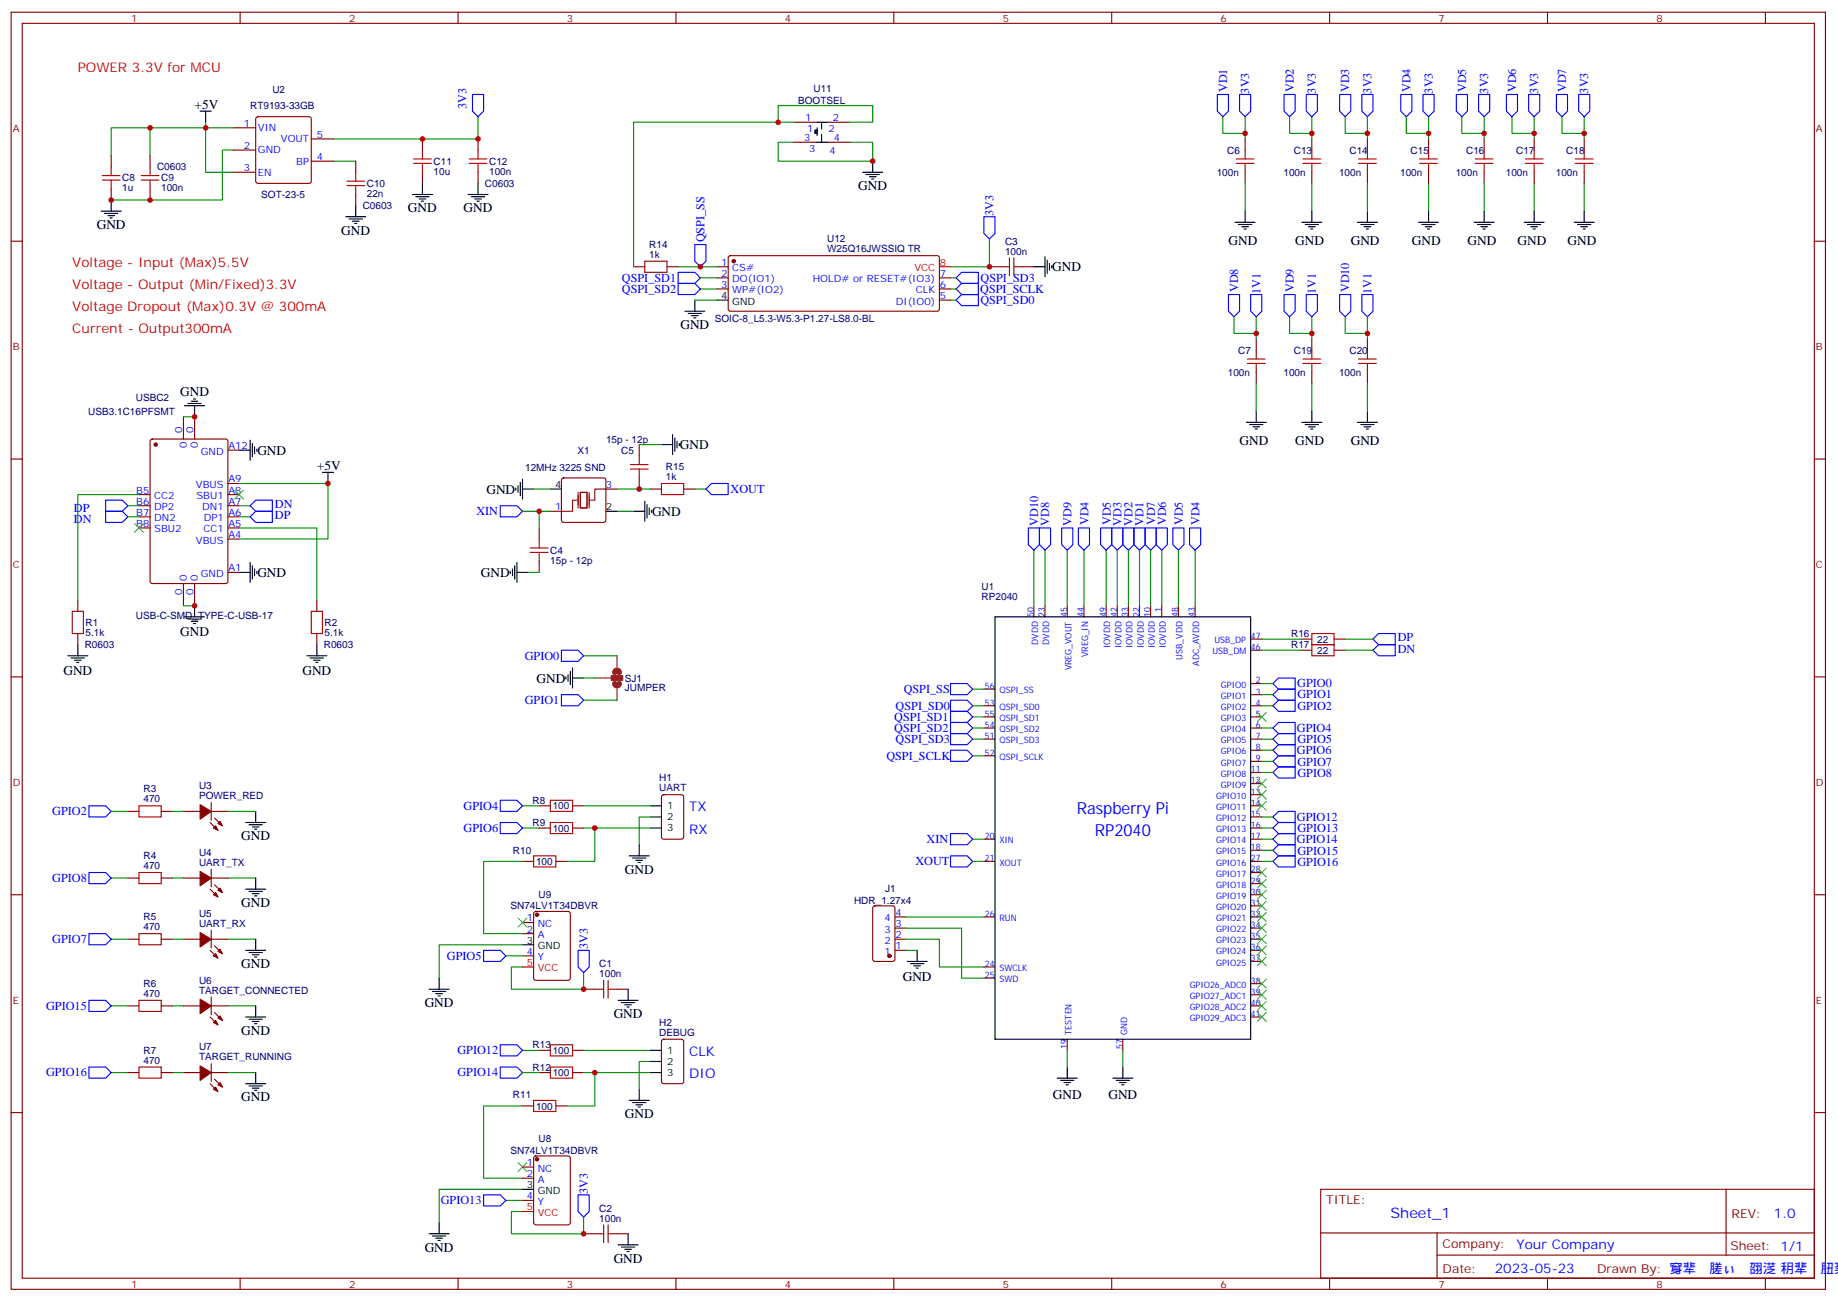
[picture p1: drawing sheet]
<svg xmlns="http://www.w3.org/2000/svg" width="583mm" height="413mm" viewBox="0 0 583 413" stroke-linecap="round" stroke-linejoin="round" font-family="sans-serif">
<g fill="none" stroke="#870000" stroke-width=".35">
<path d="M3.5 3.9h575.8v405.3h-575.8zM7.1 7.4h568.6v398.3h-568.6zM76.2 3.9v3.5M145.3 3.9v3.5M214.5 3.9v3.5M283.6 3.9v3.5M352.8 3.9v3.5M421.9 3.9v3.5M491.1 3.9v3.5M560.2 3.9v3.5M81.4 37.2l.4-.2h16.3l.5 .2 .2 .5v19.8l-.3 .5-.4 .2h-16.3l-.5-.2-.2-.5v-19.8zM252.2 38.8h7.1"/>
<path d="M262.5 38.8h7M35.3 49.4v3.5M35.3 60v3.5M47.6 49.4v3.5M47.6 60v3.5M74.1 40.6h7M74.1 47.6h7M74.1 54.7h7M98.8 51.2h7M98.8 44.1h7M112.9 51.2v3.5M134.1 44.1v3.5"/>
<path d="M134.1 54.7v3.5M151.7 44.1v3.5M151.7 54.7v3.5M251.9 45.2h7M262.8 45.2h7.1M395.1 44.1v3.5M395.1 54.7v3.5M416.3 44.1v3.5M416.3 54.7v3.5M433.9 44.1v3.5M433.9 54.7v3.5M453.3 44.1v3.5"/>
<path d="M453.3 54.7v3.5M471 44.1v3.5M471 54.7v3.5M486.8 44.1v3.5M486.8 54.7v3.5M502.7 44.1v3.5M502.7 54.7v3.5M3.5 76.6h3.6M112.9 61.7v3.6M575.7 76.6h3.6M201.1 84.7h3.5M211.7 84.7h3.5"/>
<path d="M227.5 84.7h3.6M227.5 88.2h3.6M227.5 91.7h3.6M231.3 81.3l.5-.2 65.9 .1 .4 .6-.1 16.5-.6 .5-65.9-.1-.4-.6v-16.3zM298.1 88.2h3.5M298.1 91.7h3.5M298.1 95.2h3.5M314 84.7h3.5M324.6 84.7h3.5M398.6 107.6v3.5M398.6 118.2v3.5M416.3 107.6v3.5"/>
<path d="M416.3 118.2v3.5M433.9 107.6v3.5M433.9 118.2v3.5M47.9 139.6l.4-.3h23.3l.7 .5v44.7l-.4 .7h-23.6l-.6-.5-.1-44.6zM58.2 132.3v7M61.7 132.3v7M3.5 145.7h3.6M44.1 157h3.5M72.3 157h3.5M72.3 153.5h3.5M72.3 142.9h3.5M178.4 151.9l.5-.2h12.7l.5 .2 .2 .5v12.7l-.3 .5-.4 .2h-12.7l-.5-.2-.2-.5v-12.7z"/>
<path d="M192.3 155.2h3.5M202.8 141.1v3.5M202.8 151.7v3.5M206.4 155.2h3.5M217 155.2h3.5M575.7 145.7h3.6M44.1 160.5h3.5M44.1 164h3.5M44.1 167.6h3.5M72.3 160.5h3.5M72.3 164h3.5M72.3 167.6h3.5"/>
<path d="M72.3 171.1h3.5M171.1 167.6v3.5M171.1 178.2v3.5M174.6 162.3h3.6M24.7 190.5v3.5M58.2 185.2v7.1M61.7 185.2v7.1M72.3 181.7h3.5M100.5 190.5v3.5M328.1 192.3v3.5M331.6 192.3v3.5M338.7 192.3v3.5"/>
<path d="M344 192.3v3.5M351 192.3v3.5M354.5 192.3v3.5M358.1 192.3v3.5M361.6 192.3v3.5M365.1 192.3v3.5M368.7 192.3v3.5M373.9 192.3v3.5M379.2 192.3v3.5M3.5 214.8h3.6M24.7 201.1v3.5M100.5 201.1v3.5"/>
<path d="M312.2 218.7h3.5M396.9 202.8h3.5M396.9 206.4h3.5M396.9 217h3.5M412.7 202.8h3.6M412.7 206.4h3.6M423.3 202.8h3.6M423.3 206.4h3.6M575.7 214.8h3.6M312.2 234.6h3.5M312.2 231.1h3.5M312.2 227.5h3.5"/>
<path d="M312.2 224h3.5M312.2 239.9h3.5M396.9 238.1h3.5M396.9 234.6h3.5M396.9 231.1h3.5M396.9 227.5h3.5M396.9 224h3.5M396.9 220.5h3.5M40.6 257.5h3.5M51.2 257.5h3.5M58.2 257.5h5.3M67 257.5h5.3"/>
<path d="M67 254.7v5.6M68.1 259.6l2.5 2.5M171.1 255.8h3.5M181.7 255.8h3.5M210.1 252.4l.5-.2h5.7l.6 .5 .1 12.9-.5 .7h-5.9l-.6-.4-.1-13zM396.9 241.7h3.5M396.9 259.3h3.5M396.9 255.8h3.5M396.9 252.2h3.5M396.9 248.7h3.5M396.9 245.2h3.5M40.6 278.7h3.5"/>
<path d="M51.2 278.7h3.5M58.2 278.7h5.3M66.7 261.1l2.4 2.4M67 275.9v5.6M67 278.7h5.3M165.8 273.4h3.5M171.1 262.8h3.5M176.4 273.4h3.5M181.7 262.8h3.5M312.2 273.4h3.5M312.2 266.3h3.5M396.9 276.9h3.5"/>
<path d="M396.9 273.4h3.5M396.9 266.3h3.5M396.9 269.9h3.5M396.9 262.8h3.5M3.5 284h3.6M40.6 298.1h3.5M51.2 298.1h3.5M58.2 298.1h5.3M66.7 282.2l2.4 2.5M67 298.1h5.3M67 295.3v5.6M68.1 280.8l2.5 2.5"/>
<path d="M165.8 292.8h3.5M165.8 296.3h3.5M169.6 289.5l.4-.2h10.3l.6 .4 .1 20.7-.5 .7h-10.5l-.6-.4-.1-20.7zM277.2 287.7l.4-.2h5.7l.6 .4 .1 16.5-.5 .7-5.9 .1-.6-.5-.1-16.5zM284 298.1h3.5M284 294.6h3.5M284 291h3.5M312.2 291h3.5M396.9 284h3.5M396.9 298.1h3.5M396.9 294.6h3.5M396.9 291h3.5"/>
<path d="M396.9 287.5h3.5M396.9 280.5h3.5M575.7 284h3.6M40.6 319.3h3.5M51.2 319.3h3.5M58.2 319.3h5.3M66.7 301.6l2.4 2.5M67 319.3h5.3M67 316.4v5.7M68.1 300.2l2.5 2.5M165.8 303.4h3.5M185.2 314h3.5"/>
<path d="M195.8 314h3.5M284 301.6h3.5M312.2 310.4h3.5M312.2 306.9h3.5M396.9 319.3h3.5M396.9 315.7h3.5M396.9 312.2h3.5M396.9 305.2h3.5M396.9 301.6h3.5M66.7 322.8l2.4 2.5M67 337.6v5.7M68.1 321.4l2.5 2.4"/>
<path d="M171.1 333.4h3.5M181.7 333.4h3.5M210.1 330.1l.5-.3h5.7l.6 .5 .1 13-.5 .6-5.9 .1-.6-.5-.1-12.9zM338.7 329.8v3.6M356.3 329.8v3.6M396.9 322.8h3.5M3.5 353.1h3.6M40.6 340.4h3.5M51.2 340.4h3.5M58.2 340.4h5.3M66.7 344l2.4 2.4M67 340.4h5.3"/>
<path d="M68.1 342.5l2.5 2.5M165.8 351h3.5M171.1 340.4h3.5M176.4 351h3.5M181.7 340.4h3.5M575.7 353.1h3.6M165.8 370.4h3.5M165.8 373.9h3.5M169.6 367.1l.4-.2h10.3l.6 .4 .1 20.8-.5 .6-10.5 .1-.6-.5-.1-20.7zM419.1 377.5h156.6v28.2h-156.6zM547.7 377.5v20.9M165.8 381h3.5"/>
<path d="M185.2 391.6h3.5M195.8 391.6h3.5M419.1 391.3h156.5M456 398.4h119.6M456 391.3v14.1M76.2 405.7v3.5M145.3 405.7v3.5M214.5 405.7v3.5M283.6 405.7v3.5M352.8 405.7v3.5M421.9 405.7v3.5M491.1 405.7v3.5"/>
<path d="M560.2 405.7v3.5"/>
</g>
<g fill="none" stroke="#000" stroke-width=".35">
<path d="M63.5 35.3h3.5M65.3 35.3v3.5M259.3 38.8h3.2M260.7 38.8v2.1M134.1 58.2v3.5M151.7 58.2v3.5M258.6 41.6h.3M258.9 41.6h.4l-.4 .7zM258.9 45.2h3.9M259.3 41.3h-.7v1h.7M259.3 40.6v2.4M260.7 42.7v2.5"/>
<path d="M273.8 54.7h6.3M274.8 55.4h4.2M275.9 56.1h2.1M276.6 56.8h.7M276.9 51.2v3.5M32.1 67h6.4M33.2 67.7h4.2M34.2 68.4h2.1M34.9 69.1h.7M35.3 63.5v3.5M109.7 68.8h6.4M110.8 69.5h4.2"/>
<path d="M111.8 70.2h2.1M112.5 70.9h.7M112.9 65.3v3.5M130.9 61.7h6.3M131.9 62.4h4.3M133 63.1h2.1M133.7 63.9h.7M148.5 61.7h6.4M149.6 62.4h4.2M150.6 63.1h2.2M151.3 63.9h.7M391.9 70.6h6.4"/>
<path d="M393 71.3h4.2M394.1 72h2.1M394.8 72.7h.7M395.1 67v3.6M413.1 70.6h6.4M414.2 71.3h4.2M415.2 72h2.1M415.9 72.7h.7M416.3 67v3.6M430.7 70.6h6.4M431.8 71.3h4.2M432.9 72h2.1"/>
<path d="M433.6 72.7h.7M433.9 67v3.6M450.1 70.6h6.4M451.2 71.3h4.2M452.3 72h2.1M453 72.7h.7M453.3 67v3.6M467.8 70.6h6.3M468.8 71.3h4.3M469.9 72h2.1M470.6 72.7h.7M471 67v3.6"/>
<path d="M483.7 70.6h6.3M484.7 71.3h4.2M485.8 72h2.1M486.5 72.7h.7M486.8 67v3.6M499.5 70.6h6.4M500.6 71.3h4.2M501.6 72h2.2M502.4 72.7h.7M502.7 67v3.6M217.3 98.8h6.4M218.4 99.5h4.2"/>
<path d="M220.5 95.2v3.6M227.5 95.2h3.6M328.1 84.7h3.5M331.6 81.5v6.3M332.3 82.5v4.3M333 83.6v2.1M333.7 84.3v.7M219.4 100.2h2.1M220.1 100.9h.7M58.6 128.8h6.3M59.6 128.1h4.3M60.7 127.4h2.1"/>
<path d="M61.4 126.6h.7M61.7 128.8v3.5M79.4 139.7v6.3M213.4 137.9v6.4M214.1 139v4.2M395.5 134.1h6.3M396.5 134.8h4.3M397.6 135.5h2.1M398.3 136.2h.7M398.6 130.5v3.6M413.1 134.1h6.4M414.2 134.8h4.2"/>
<path d="M415.2 135.5h2.1M415.9 136.2h.7M416.3 130.5v3.6M430.7 134.1h6.4M431.8 134.8h4.2M432.9 135.5h2.1M433.6 136.2h.7M433.9 130.5v3.6M75.8 142.9h3.6M80.1 140.8v4.2M80.8 141.8v2.1M81.5 142.5v.7"/>
<path d="M102.3 149.9h3.5M104.1 149.9v3.6M163.7 154.9v.7M164.4 154.2v2.1M165.1 153.1v4.2M165.8 155.2h3.5M165.8 152v6.4M174.6 155.2h3.6M204.6 159.1v6.4M209.9 141.1h3.5M214.8 140.1v2.1M215.5 140.8v.7"/>
<path d="M79.4 178.5v6.4M80.1 179.6v4.2M163.3 179.6v4.2M164 178.5v6.4M192.3 162.3h3.5M201.1 162.3h3.5M205.3 160.2v4.2M206 161.2v2.1M206.7 161.9v.7M58.6 195.8h6.3M59.6 196.5h4.3M60.7 197.2h2.1"/>
<path d="M61.4 197.9h.7M61.7 192.3v3.5M75.8 181.7h3.6M80.8 180.6v2.1M81.5 181.3v.7M161.9 181.3v.7M162.6 180.6v2.1M164 181.7h3.6M315.7 195.8h81.2v134h-81.2zM21.5 208.1h6.4M22.6 208.8h4.2M23.6 209.5h2.2"/>
<path d="M24.3 210.3h.7M24.7 204.6v3.5M97.4 208.1h6.3M98.4 208.8h4.3M99.5 209.5h2.1M100.2 210.3h.7M100.5 204.6v3.5M179.6 214.8v.7M180.3 214.1v2.2M181 213.1v4.2M181.7 215.2h3.5M181.7 212v6.4"/>
<path d="M81.1 257.5v3.6M206.4 255.8h3.5M206.4 259.3h3.5M78 261.1h6.3M79 261.8h4.3M80.1 262.5h2.1M80.8 263.2h.7M81.1 278.7v3.5M199.7 271.6h6.3M200.7 272.3h4.3M201.8 273h2.1M202.5 273.8h.7"/>
<path d="M202.8 268.1v3.5M206.4 262.8h3.5M78 282.2h6.3M79 282.9h4.3M80.1 283.6h2.1M80.8 284.3h.7M81.1 298.1v3.5M165.8 299.9h3.5M78 301.6h6.3M79 302.3h4.3M80.1 303h2.1M80.8 303.7h.7"/>
<path d="M81.1 319.3v3.5M136.2 314h6.3M137.2 314.7h4.3M138.3 315.4h2.1M139 316.1h.7M139.3 310.4v3.6M196.1 317.5h6.4M197.2 318.2h4.2M198.3 318.9h2.1M199 319.6h.7M199.3 314v3.5M287.9 305.2h6.3"/>
<path d="M288.9 305.9h4.3M290 306.6h2.1M290.7 307.3h.7M291 301.6v3.6M78 322.8h6.3M79 323.5h4.3M80.1 324.2h2.1M80.8 324.9h.7M206.4 333.4h3.5M206.4 336.9h3.5M338.7 338.7v3.5M356.3 338.7v3.5"/>
<path d="M78 344h6.3M79 344.7h4.3M80.1 345.4h2.1M80.8 346.1h.7M81.1 340.4v3.6M199.7 349.2h6.3M200.7 350h4.3M201.8 350.7h2.1M202.5 351.4h.7M202.8 345.7v3.5M206.4 340.4h3.5M335.5 342.2h6.3"/>
<path d="M336.5 342.9h4.3M337.6 343.6h2.1M338.3 344.3h.7M353.1 342.2h6.4M354.2 342.9h4.2M355.2 343.6h2.2M356 344.3h.7M165.8 377.5h3.5M136.2 391.6h6.3M137.2 392.3h4.3M138.3 393h2.1M139 393.7h.7"/>
<path d="M139.3 388.1v3.5M196.1 395.1h6.4M197.2 395.8h4.2M198.3 396.5h2.1M199 397.2h.7M199.3 391.6v3.5"/>
</g>
<g fill="#870000" stroke="#870000" stroke-width=".35">
<path d="M69.8 260.7l.8 1.4-1.5-.7z"/>
<path d="M67.7 262.8l.7-.7 .7 1.4z"/>
<path d="M63.5 255.4l3.5 2.1-3.5 2.5z"/>
<path d="M69.1 282.6l.7-.7 .8 1.4z"/>
<path d="M68.4 283.3l.7 1.4-1.4-.7z"/>
<path d="M63.5 276.6l3.5 2.1-3.5 2.5z"/>
<path d="M69.1 302l.7-.7 .8 1.4z"/>
<path d="M67.7 303.4l.7-.7 .7 1.4z"/>
<path d="M63.5 296l3.5 2.1-3.5 2.5z"/>
<path d="M69.8 322.4l.8 1.4-1.5-.7z"/>
<path d="M67.7 324.6l.7-.8 .7 1.5z"/>
<path d="M63.5 317.1l3.5 2.2-3.5 2.4z"/>
<path d="M69.1 344.3l.7-.7 .8 1.4z"/>
<path d="M68.4 345l.7 1.4-1.4-.7z"/>
<path d="M63.5 338.3l3.5 2.1-3.5 2.5z"/>
<circle cx="49.4" cy="141.1" r=".53"/>
<circle cx="170.4" cy="290.3" r=".53"/>
<circle cx="170.4" cy="367.9" r=".53"/>
<circle cx="282.2" cy="303.4" r=".53"/>
<circle cx="232.8" cy="82.9" r=".53"/>
</g>
<g fill="none" stroke="#3c3" stroke-width=".35">
<path d="M74.4 155.6l2.9 2.8M77.3 155.6l-2.9 2.8M42.7 166.2l2.8 2.8M45.5 166.2l-2.8 2.8M399 226.1l2.8 2.9M401.8 226.1l-2.8 2.9M399 247.3l2.8 2.8M399 250.8l2.8 2.8M399 254.4l2.8 2.8M401.8 247.3l-2.8 2.8M401.8 250.8l-2.8 2.8M401.8 254.4l-2.8 2.8"/>
<path d="M399 275.5l2.8 2.8M399 279l2.8 2.9M401.8 275.5l-2.8 2.8M401.8 279l-2.8 2.9M164.4 291.4l2.8 2.8M167.2 291.4l-2.8 2.8M399 282.6l2.8 2.8M399 286.1l2.8 2.8M399 289.6l2.8 2.9M399 293.2l2.8 2.8M399 296.7l2.8 2.8M401.8 282.6l-2.8 2.8"/>
<path d="M401.8 286.1l-2.8 2.8M401.8 289.6l-2.8 2.9M401.8 293.2l-2.8 2.8M401.8 296.7l-2.8 2.8M399 300.2l2.8 2.8M399 303.7l2.8 2.9M399 310.8l2.8 2.8M399 314.3l2.8 2.8M399 317.9l2.8 2.8M401.8 300.2l-2.8 2.8M401.8 303.7l-2.8 2.9M401.8 310.8l-2.8 2.8"/>
<path d="M401.8 314.3l-2.8 2.8M401.8 317.9l-2.8 2.8M399 321.4l2.8 2.8M401.8 321.4l-2.8 2.8M164.4 369l2.8 2.8M167.2 369l-2.8 2.8"/>
</g>
<g fill="none" stroke="#008700" stroke-width=".35">
<path d="M65.3 38.8v1.8h8.8M151.7 37v7.1h-45.9M246.9 38.8v-5.3h30v5.3h-7.4M252.2 38.8h-51.1v45.9M388.1 37v5.3h7M395.1 37v7.1M409.2 37v5.3h7.1M416.3 37v7.1M426.9 37v5.3h7M433.9 37v7.1M446.3 37v5.3h7M453.3 37v7.1"/>
<path d="M463.9 37v5.3h7.1M471 37v7.1M479.8 37v5.3h7M486.8 37v7.1M495.7 37v5.3h7M502.7 37v7.1M35.3 49.4v-8.8h30v14.1h8.8M47.6 40.6v8.8M74.1 47.6h-3.5v15.9h-35.3M105.8 51.2h7.1M251.9 45.2h-5v6h30v-6h-7M395.1 58.2v8.8"/>
<path d="M416.3 58.2v8.8M433.9 58.2v8.8M453.3 58.2v8.8M471 58.2v8.8M486.8 58.2v8.8M502.7 58.2v8.8M314 75.8v8.9h-12.4M215.2 84.7h12.3M220.5 95.2h7M222.2 88.2h5.3M222.2 91.7h5.3M301.6 95.2h1.8"/>
<path d="M301.6 88.2h1.8M301.6 91.7h1.8M391.6 100.5v5.3h7M398.6 100.5v7.1M409.2 100.5v5.3h7.1M416.3 100.5v7.1M426.9 100.5v5.3h7M433.9 100.5v7.1M58.2 132.3h3.5M398.6 121.7v8.8M416.3 121.7v8.8M433.9 121.7v8.8"/>
<path d="M44.1 157h-19.4v33.5M75.8 153.5h28.3v17.6h-28.3M169.3 155.2h5.3M195.8 155.2h10.6M202.8 141.1h7.1M220.5 155.2h3.5M40.6 160.5h3.5M40.6 164h3.5M75.8 167.6h24.7v22.9M75.8 160.5h3.6M75.8 164h3.6M165.8 162.3h8.8"/>
<path d="M171.1 162.3v5.3M195.8 162.3h5.3M328.1 174.6v17.7M331.6 174.6v17.7M338.7 174.6v17.7M344 174.6v17.7M351 174.6v17.7M354.5 174.6v17.7M358.1 174.6v17.7M361.6 174.6v17.7M365.1 174.6v17.7M368.7 174.6v17.7"/>
<path d="M373.9 174.6v17.7M379.2 174.6v17.7M58.2 192.3h3.5M167.6 181.7h3.5M185.2 215.2h3.5M185.2 208.1h10.6M308.7 218.7h3.5M400.4 217h3.5M400.4 202.8h12.3M400.4 206.4h12.3M426.9 202.8h8.8M426.9 206.4h8.8"/>
<path d="M185.2 222.2h10.6M308.7 224h3.5M308.7 231.1h3.5M308.7 234.6h3.5M308.7 239.9h3.5M308.7 227.5h3.5M400.4 224h3.5M400.4 231.1h3.5M400.4 238.1h3.5M400.4 234.6h3.5M400.4 220.5h3.5M35.3 257.5h5.3"/>
<path d="M54.7 257.5h3.5M72.3 257.5h8.8M165.8 255.8h5.3M185.2 255.8h21.2M206.4 259.3h-3.6v8.8M400.4 245.2h3.5M400.4 241.7h3.5M400.4 259.3h3.5M35.3 278.7h5.3M54.7 278.7h3.5M72.3 278.7h8.8M165.8 273.4h-12.3v22.9h12.3"/>
<path d="M165.8 262.8h5.3M185.2 262.8h21.2M188.7 262.8v10.6h-8.8M308.7 273.4h3.5M308.7 266.3h3.5M400.4 269.9h3.5M400.4 273.4h3.5M400.4 262.8h3.5M400.4 266.3h3.5M35.3 298.1h5.3M54.7 298.1h3.5M72.3 298.1h8.8"/>
<path d="M165.8 299.9h-26.5v10.5M287.5 298.1h10.6v8.8h14.1M287.5 294.6h17.7v15.8h7M287.5 291h24.7M35.3 319.3h5.3M54.7 319.3h3.5M72.3 319.3h8.8M160.5 303.4h5.3M165.8 306.9h-3.5v7.1h22.9v-5.3M287.5 301.6h3.5M165.8 333.4h5.3M185.2 333.4h21.2"/>
<path d="M206.4 336.9h-3.6v8.8M338.7 333.4v5.3M356.3 333.4v5.3M35.3 340.4h5.3M54.7 340.4h3.5M72.3 340.4h8.8M165.8 351h-12.3v22.9h12.3M165.8 340.4h5.3M185.2 340.4h21.2M188.7 340.4v10.6h-8.8M165.8 377.5h-26.5v10.6M160.5 381h5.3"/>
<path d="M165.8 384.5h-3.5v7.1h22.9v-5.3"/>
</g>
<g fill="none" stroke="#a10000" stroke-width=".35">
<path d="M32.5 55.7h5.6M32.5 57.1h5.6M35.3 52.9v2.8M35.3 57.1v2.9M44.8 55.7h5.6M44.8 57.1h5.6M47.6 52.9v2.8M47.6 57.1v2.9M110.1 58.9h5.6M110.1 57.5h5.6M112.9 54.7v2.8M112.9 58.9v2.8"/>
<path d="M131.2 51.9h5.7M131.2 50.4h5.7M134.1 47.6v2.8M134.1 51.9v2.8M148.9 51.9h5.6M148.9 50.4h5.6M151.7 47.6v2.8M151.7 51.9v2.8M392.3 51.9h5.6M392.3 50.4h5.6M395.1 47.6v2.8M395.1 51.9v2.8"/>
<path d="M413.5 51.9h5.6M413.5 50.4h5.6M416.3 47.6v2.8M416.3 51.9v2.8M431.1 51.9h5.6M431.1 50.4h5.6M433.9 47.6v2.8M433.9 51.9v2.8M450.5 51.9h5.6M450.5 50.4h5.6M453.3 47.6v2.8M453.3 51.9v2.8"/>
<path d="M468.1 51.9h5.7M468.1 50.4h5.7M471 47.6v2.8M471 51.9v2.8M484 51.9h5.7M484 50.4h5.7M486.8 47.6v2.8M486.8 51.9v2.8M499.9 51.9h5.6M499.9 50.4h5.6M502.7 47.6v2.8M502.7 51.9v2.8"/>
<path d="M204.6 82.9h7.1v3.5h-7.1zM317.5 84.7h2.8M320.3 81.8v5.7M321.7 84.7h2.9M321.7 81.8v5.7M395.8 115.4h5.7M395.8 113.9h5.7M398.6 111.1v2.8M398.6 115.4v2.8M413.5 115.4h5.6M413.5 113.9h5.6M416.3 111.1v2.8"/>
<path d="M416.3 115.4v2.8M431.1 115.4h5.6M431.1 113.9h5.6M433.9 111.1v2.8M433.9 115.4v2.8M200 147.5h5.7M200 148.9h5.7M202.8 144.6v2.9M202.8 148.9v2.8M209.9 153.5h7.1v3.5h-7.1zM168.3 175.3h5.6M168.3 173.9h5.6"/>
<path d="M171.1 171.1v2.8M171.1 175.3v2.9M22.9 194h3.6v7.1h-3.6zM98.8 194h3.5v7.1h-3.5zM416.3 201.1h7v3.5h-7zM416.3 204.6h7v3.5h-7zM44.1 255.8h7.1v3.5h-7.1zM174.6 254h7.1v3.5h-7.1zM44.1 276.9h7.1v3.6h-7.1zM169.3 271.6h7.1v3.6h-7.1zM174.6 261.1h7.1v3.5h-7.1zM44.1 296.3h7.1v3.6h-7.1z"/>
<path d="M44.1 317.5h7.1v3.5h-7.1zM188.7 314h2.9M191.6 311.1v5.7M193 314h2.8M193 311.1v5.7M44.1 338.7h7.1v3.5h-7.1zM174.6 338.7h7.1v3.5h-7.1zM174.6 331.6h7.1v3.5h-7.1zM169.3 349.2h7.1v3.6h-7.1zM188.7 391.6h2.9M191.6 388.8v5.6M193 388.8v5.6"/>
<path d="M193 391.6h2.8"/>
</g>
<g fill="none" stroke="#00f" stroke-width=".35">
<path d="M149.9 30h3.6v5.3l-1.8 1.7-1.8-1.7zM386.3 30h3.5v5.3l-1.7 1.7-1.8-1.7zM393.3 30h3.6v5.3l-1.8 1.7-1.8-1.7zM407.5 30h3.5v5.3l-1.8 1.7-1.7-1.7zM414.5 30h3.5v5.3l-1.7 1.7-1.8-1.7zM425.1 30h3.5v5.3l-1.7 1.7-1.8-1.7zM432.2 30h3.5v5.3l-1.8 1.7-1.7-1.7zM444.5 30h3.5v5.3l-1.7 1.7-1.8-1.7zM451.6 30h3.5v5.3l-1.8 1.7-1.7-1.7zM462.1 30h3.6v5.3l-1.8 1.7-1.8-1.7zM469.2 30h3.5v5.3l-1.7 1.7-1.8-1.7zM478 30h3.5v5.3l-1.7 1.7-1.8-1.7z"/>
<path d="M485.1 30h3.5v5.3l-1.8 1.7-1.7-1.7zM493.9 30h3.5v5.3l-1.7 1.7-1.8-1.7zM500.9 30h3.6v5.3l-1.8 1.7-1.8-1.7zM220.5 77.6h3.5v5.3l-1.8 1.8-1.7-1.8zM312.2 68.8h3.5v5.3l-1.7 1.7-1.8-1.7zM215.2 86.4h5.3l1.7 1.8-1.7 1.8h-5.3zM215.2 90h5.3l1.7 1.7-1.7 1.8h-5.3zM303.4 95.2l1.8-1.7h5.2v3.5h-5.2zM303.4 91.7l1.8-1.7h5.2v3.5h-5.2zM303.4 88.2l1.8-1.8h5.2v3.6h-5.2zM389.8 93.5h3.5v5.3l-1.7 1.7-1.8-1.7zM396.9 93.5h3.5v5.3l-1.8 1.7-1.7-1.7z"/>
<path d="M407.5 93.5h3.5v5.3l-1.8 1.7-1.7-1.7zM414.5 93.5h3.5v5.3l-1.7 1.7-1.8-1.7zM425.1 93.5h3.5v5.3l-1.7 1.7-1.8-1.7zM432.2 93.5h3.5v5.3l-1.8 1.7-1.7-1.7zM33.5 158.7h5.3l1.8 1.8-1.8 1.8h-5.3zM224 155.2l1.8-1.7h5.3v3.5h-5.3zM33.5 162.3h5.3l1.8 1.7-1.8 1.8h-5.3zM79.4 164l1.7-1.7h5.3v3.5h-5.3zM79.4 160.5l1.7-1.8h5.3v3.6h-5.3zM158.7 160.5h5.3l1.8 1.8-1.8 1.7h-5.3zM326.3 167.6h3.5v5.3l-1.7 1.7-1.8-1.7zM329.8 167.6h3.6v5.3l-1.8 1.7-1.8-1.7z"/>
<path d="M336.9 167.6h3.5v5.3l-1.7 1.7-1.8-1.7zM342.2 167.6h3.5v5.3l-1.7 1.7-1.8-1.7zM349.2 167.6h3.6v5.3l-1.8 1.7-1.8-1.7zM352.8 167.6h3.5v5.3l-1.8 1.7-1.7-1.7zM356.3 167.6h3.5v5.3l-1.7 1.7-1.8-1.7zM359.8 167.6h3.6v5.3l-1.8 1.7-1.8-1.7zM363.4 167.6h3.5v5.3l-1.8 1.7-1.7-1.7zM366.9 167.6h3.5v5.3l-1.7 1.7-1.8-1.7zM372.2 167.6h3.5v5.3l-1.8 1.7-1.7-1.7zM377.5 167.6h3.5v5.3l-1.8 1.7-1.7-1.7zM178.2 206.4h5.2l1.8 1.7-1.8 1.8h-5.2zM301.6 217h5.3l1.8 1.7-1.8 1.8h-5.3z"/>
<path d="M403.9 217l1.8-1.8h5.3v3.5h-5.3zM405.7 218.7h5.3v3.5h-5.3l-1.8-1.7zM435.7 202.8l1.7-1.7h5.3v3.5h-5.3zM435.7 206.4l1.7-1.8h5.3v3.5h-5.3zM178.2 220.5h5.2l1.8 1.7-1.8 1.8h-5.2zM301.6 225.8h5.3l1.8 1.7-1.8 1.8h-5.3zM301.6 229.3h5.3l1.8 1.8-1.8 1.7h-5.3zM301.6 232.8h5.3l1.8 1.8-1.8 1.8h-5.3zM301.6 238.1h5.3l1.8 1.8-1.8 1.8h-5.3zM301.6 222.2h5.3l1.8 1.8-1.8 1.8h-5.3zM403.9 224l1.8-1.8h5.3v3.6h-5.3zM403.9 238.1l1.8-1.7h5.3v3.5h-5.3z"/>
<path d="M403.9 234.6l1.8-1.8h5.3v3.6h-5.3zM405.7 229.3h5.3v3.5h-5.3l-1.8-1.7zM28.2 255.8h5.3l1.8 1.7-1.8 1.8h-5.3zM158.7 254h5.3l1.8 1.8-1.8 1.7h-5.3zM403.9 245.2l1.8-1.8h5.3v3.5h-5.3zM403.9 241.7l1.8-1.8h5.3v3.5h-5.3zM403.9 259.3l1.8-1.8h5.3v3.6h-5.3zM28.2 276.9h5.3l1.8 1.8-1.8 1.8h-5.3zM158.7 261.1h5.3l1.8 1.7-1.8 1.8h-5.3zM301.6 271.6h5.3l1.8 1.8-1.8 1.8h-5.3zM301.6 264.6h5.3l1.8 1.7-1.8 1.8h-5.3zM403.9 269.9l1.8-1.8h5.3v3.5h-5.3z"/>
<path d="M403.9 273.4l1.8-1.8h5.3v3.6h-5.3zM403.9 262.8l1.8-1.7h5.3v3.5h-5.3zM405.7 264.6h5.3v3.5h-5.3l-1.8-1.8zM28.2 296.3h5.3l1.8 1.8-1.8 1.8h-5.3zM28.2 317.5h5.3l1.8 1.8-1.8 1.7h-5.3zM153.5 301.6h5.2l1.8 1.8-1.8 1.8h-5.2zM183.4 301.6h3.6v5.3l-1.8 1.8-1.8-1.8zM28.2 338.7h5.3l1.8 1.7-1.8 1.8h-5.3zM158.7 338.7h5.3l1.8 1.7-1.8 1.8h-5.3zM158.7 331.6h5.3l1.8 1.8-1.8 1.7h-5.3zM153.5 379.2h5.2l1.8 1.8-1.8 1.8h-5.2zM183.4 379.2h3.6v5.3l-1.8 1.8-1.8-1.8z"/>
</g>
<path d="M298.1 84.7h3.5M165.8 306.9h3.5M165.8 384.5h3.5" fill="none" stroke="#f00" stroke-width=".35"/>
<path d="M183.1 158.7h-1.4v3.6h-3.5M183.4 156.3v4.9M184.1 156.3h2.2v4.9h-2.2zM187 156.3v4.9M192.3 155.2h-3.6v3.5h-1.4" fill="none" stroke="#870012" stroke-width=".35"/>
<path d="M195.1 217a.71 .71 0 0 0 .7 .7 .71 .71 0 0 0 .7-.7M195.1 213.4a.71 .71 0 0 1 .7-.7 .71 .71 0 0 1 .7 .7" fill="none" stroke="#8c2424" stroke-width="1.8"/>
<path d="M188.7 215.2h5.3M194 214.5h3.6v1.4h-3.6zM195.8 208.1v3.6M195.8 218.7v3.5" fill="none" stroke="#8c2424" stroke-width=".35"/>
<path d="M194 214.5h3.6v1.4h-3.6z" fill="#8c2424" stroke="#8c2424" stroke-width=".35"/>
<g fill="#c00">
<circle cx="61.7" cy="192.3" r=".88"/>
<circle cx="61.7" cy="132.3" r=".88"/>
<circle cx="47.6" cy="63.5" r=".88"/>
<circle cx="47.6" cy="40.6" r=".88"/>
<circle cx="35.3" cy="63.5" r=".88"/>
<circle cx="65.3" cy="40.6" r=".88"/>
<circle cx="134.1" cy="44.1" r=".88"/>
<circle cx="151.7" cy="44.1" r=".88"/>
<circle cx="104.1" cy="153.5" r=".88"/>
<circle cx="188.7" cy="262.8" r=".88"/>
<circle cx="185.2" cy="314" r=".88"/>
<circle cx="185.2" cy="391.6" r=".88"/>
<circle cx="188.7" cy="340.4" r=".88"/>
<circle cx="246.9" cy="38.8" r=".88"/>
<circle cx="276.9" cy="51.2" r=".88"/>
<circle cx="222.3" cy="84.7" r=".88"/>
<circle cx="314" cy="84.7" r=".88"/>
<circle cx="171.1" cy="162.3" r=".88"/>
<circle cx="202.8" cy="155.2" r=".88"/>
<circle cx="395.1" cy="42.3" r=".88"/>
<circle cx="416.3" cy="42.3" r=".88"/>
<circle cx="433.9" cy="42.3" r=".88"/>
<circle cx="453.3" cy="42.3" r=".88"/>
<circle cx="471" cy="42.3" r=".88"/>
<circle cx="486.8" cy="42.3" r=".88"/>
<circle cx="502.7" cy="42.3" r=".88"/>
<circle cx="398.6" cy="105.8" r=".88"/>
<circle cx="416.3" cy="105.8" r=".88"/>
<circle cx="433.9" cy="105.8" r=".88"/>
</g>
<g font-size="5.3" fill="#00f">
<text x="341.7" y="258.4">Raspberry Pi</text>
<text x="347.4" y="265.5">RP2040</text>
</g>
<text font-size="4.6" fill="#00f" x="441.2" y="386.5">Sheet_1</text>
<g font-size="4.2" fill="#f00">
<text x="24.7" y="22.9">POWER 3.3V for MCU</text>
<text x="22.9" y="84.7">Voltage - Input (Max)5.5V</text>
<text x="22.9" y="91.7">Voltage - Output (Min/Fixed)3.3V</text>
<text x="22.9" y="98.8">Voltage Dropout (Max)0.3V @ 300mA</text>
<text x="22.9" y="105.8">Current - Output300mA</text>
</g>
<g font-size="4.2">
<text x="61.7" y="34.6">+5V</text>
<text x="272.3" y="60.3">GND</text>
<text x="129.5" y="67.4">GND</text>
<text x="147.1" y="67.4">GND</text>
<text x="30.7" y="72.7">GND</text>
<text x="108.3" y="74.4">GND</text>
<text x="389.8" y="77.6">GND</text>
<text x="411" y="77.6">GND</text>
<text x="428.6" y="77.6">GND</text>
<text x="448" y="77.6">GND</text>
<text x="465.7" y="77.6">GND</text>
<text x="481.5" y="77.6">GND</text>
<text x="497.4" y="77.6">GND</text>
<text x="333.9" y="86.1">GND</text>
<text x="215.9" y="104.4">GND</text>
<text x="57.2" y="125.6">GND</text>
<text x="215.7" y="142.5">GND</text>
<text x="393.3" y="141.1">GND</text>
<text x="411" y="141.1">GND</text>
<text x="428.6" y="141.1">GND</text>
<text x="81.7" y="144.3">GND</text>
<text x="100.5" y="149.2">+5V</text>
<text x="154.3" y="156.7">GND</text>
<text x="206.9" y="163.7">GND</text>
<text x="81.7" y="183.1">GND</text>
<text x="152.6" y="183.1">GND</text>
<text x="57.2" y="201.9">GND</text>
<text x="20.1" y="214.2">GND</text>
<text x="96" y="214.2">GND</text>
<text x="170.2" y="216.6">GND</text>
<text x="76.6" y="266.7">GND</text>
<text x="198.3" y="277.3">GND</text>
<text x="76.6" y="287.9">GND</text>
<text x="76.6" y="307.3">GND</text>
<text x="286.5" y="311.2">GND</text>
<text x="134.8" y="319.6">GND</text>
<text x="194.7" y="323.1">GND</text>
<text x="76.6" y="328.4">GND</text>
<text x="76.6" y="349.6">GND</text>
<text x="334.1" y="348.9">GND</text>
<text x="351.7" y="348.9">GND</text>
<text x="198.3" y="354.9">GND</text>
<text x="134.8" y="397.2">GND</text>
<text x="194.7" y="400.8">GND</text>
</g>
<g font-size="4.2" fill="#00f">
<text x="218.7" y="257.5">TX</text>
<text x="218.7" y="264.6">RX</text>
<text x="218.7" y="335.1">CLK</text>
<text x="218.7" y="342.2">DIO</text>
<text x="562.9" y="386.7">1.0</text>
<text x="481.3" y="396.3">Your Company</text>
<text x="474.4" y="404.1">2023-05-23</text>
</g>
<g font-size="3.9" fill="#00f">
<text x="389.4" y="29.3" transform="rotate(-90 389.4 29.3)">VD1</text>
<text x="396.4" y="29.7" transform="rotate(-90 396.4 29.7)">3V3</text>
<text x="410.5" y="29.3" transform="rotate(-90 410.5 29.3)">VD2</text>
<text x="417.6" y="29.7" transform="rotate(-90 417.6 29.7)">3V3</text>
<text x="428.2" y="29.3" transform="rotate(-90 428.2 29.3)">VD3</text>
<text x="435.2" y="29.7" transform="rotate(-90 435.2 29.7)">3V3</text>
<text x="447.6" y="29.3" transform="rotate(-90 447.6 29.3)">VD4</text>
<text x="454.6" y="29.7" transform="rotate(-90 454.6 29.7)">3V3</text>
<text x="465.2" y="29.3" transform="rotate(-90 465.2 29.3)">VD5</text>
<text x="472.3" y="29.7" transform="rotate(-90 472.3 29.7)">3V3</text>
<text x="481.1" y="29.3" transform="rotate(-90 481.1 29.3)">VD6</text>
<text x="488.1" y="29.7" transform="rotate(-90 488.1 29.7)">3V3</text>
<text x="497" y="29.3" transform="rotate(-90 497 29.3)">VD7</text>
<text x="504" y="29.7" transform="rotate(-90 504 29.7)">3V3</text>
<text x="148" y="34.7" transform="rotate(-90 148 34.7)">3V3</text>
<text x="315.3" y="68.5" transform="rotate(-90 315.3 68.5)">3V3</text>
<text x="223.6" y="77" transform="rotate(-90 223.6 77)">QSPI_SS</text>
<text x="197.3" y="89.5">QSPI_SD1</text>
<text x="311.1" y="89.4">QSPI_SD3</text>
<text x="197.3" y="93">QSPI_SD2</text>
<text x="311" y="92.9">QSPI_SCLK</text>
<text x="392.9" y="92.8" transform="rotate(-90 392.9 92.8)">VD8</text>
<text x="399.9" y="93.2" transform="rotate(-90 399.9 93.2)">1V1</text>
<text x="410.5" y="92.8" transform="rotate(-90 410.5 92.8)">VD9</text>
<text x="417.6" y="93.2" transform="rotate(-90 417.6 93.2)">1V1</text>
<text x="428.2" y="92.8" transform="rotate(-90 428.2 92.8)">VD10</text>
<text x="435.2" y="93.2" transform="rotate(-90 435.2 93.2)">1V1</text>
<text x="311.1" y="96.4">QSPI_SD0</text>
<text x="87.2" y="161.3">DN</text>
<text x="231.9" y="156.6">XOUT</text>
<text x="23.5" y="165.9">DN</text>
<text x="23.5" y="162.4">DP</text>
<text x="87.2" y="164.8">DP</text>
<text x="151.2" y="163.5">XIN</text>
<text x="329.4" y="166.9" transform="rotate(-90 329.4 166.9)">VD10</text>
<text x="332.9" y="166.9" transform="rotate(-90 332.9 166.9)">VD8</text>
<text x="340" y="166.9" transform="rotate(-90 340 166.9)">VD9</text>
<text x="345.4" y="166.7" transform="rotate(-90 345.4 166.7)">VD4</text>
<text x="352.5" y="166.7" transform="rotate(-90 352.5 166.7)">VD5</text>
<text x="355.8" y="166.9" transform="rotate(-90 355.8 166.9)">VD3</text>
<text x="359.4" y="166.9" transform="rotate(-90 359.4 166.9)">VD2</text>
<text x="362.9" y="166.9" transform="rotate(-90 362.9 166.9)">VD1</text>
<text x="366.6" y="166.7" transform="rotate(-90 366.6 166.7)">VD7</text>
<text x="370.1" y="166.7" transform="rotate(-90 370.1 166.7)">VD6</text>
<text x="375.4" y="166.7" transform="rotate(-90 375.4 166.7)">VD5</text>
<text x="380.7" y="166.7" transform="rotate(-90 380.7 166.7)">VD4</text>
<text x="443.5" y="203.6">DP</text>
<text x="166.5" y="209.4">GPIO0</text>
<text x="443.5" y="207.1">DN</text>
<text x="286.8" y="219.9">QSPI_SS</text>
<text x="411.6" y="218.2">GPIO0</text>
<text x="411.7" y="221.7">GPIO1</text>
<text x="166.5" y="223.5">GPIO1</text>
<text x="284.2" y="225.3">QSPI_SD0</text>
<text x="411.7" y="225.3">GPIO2</text>
<text x="283.8" y="228.8">QSPI_SD1</text>
<text x="283.8" y="232.3">QSPI_SD2</text>
<text x="411.6" y="232.4">GPIO4</text>
<text x="284.2" y="235.9">QSPI_SD3</text>
<text x="411.6" y="239.4">GPIO6</text>
<text x="411.7" y="235.8">GPIO5</text>
<text x="281.3" y="241.2">QSPI_SCLK</text>
<text x="411.7" y="243.1">GPIO7</text>
<text x="411.7" y="246.6">GPIO8</text>
<text x="147.1" y="257">GPIO4</text>
<text x="16.6" y="258.7">GPIO2</text>
<text x="411.6" y="260.6">GPIO12</text>
<text x="147.1" y="264.1">GPIO6</text>
<text x="294.1" y="267.6">XIN</text>
<text x="411.6" y="267.7">GPIO14</text>
<text x="411.7" y="264.1">GPIO13</text>
<text x="290.5" y="274.7">XOUT</text>
<text x="411.7" y="271.3">GPIO15</text>
<text x="411.7" y="274.8">GPIO16</text>
<text x="16.6" y="279.9">GPIO8</text>
<text x="16.6" y="299.3">GPIO7</text>
<text x="141.8" y="304.7">GPIO5</text>
<text x="186.5" y="301.3" transform="rotate(-90 186.5 301.3)">3V3</text>
<text x="14.6" y="320.5">GPIO15</text>
<text x="145.2" y="334.6">GPIO12</text>
<text x="14.6" y="341.6">GPIO16</text>
<text x="145.2" y="341.6">GPIO14</text>
<text x="139.9" y="382.2">GPIO13</text>
<text x="186.5" y="379" transform="rotate(-90 186.5 379)">3V3</text>
</g>
<g font-size="3.9" fill="#800">
<text x="420.9" y="382.1">TITLE:</text>
<text x="549.5" y="386.7">REV:</text>
<text x="457.8" y="396.3">Company:</text>
<text x="549.1" y="396.9">Sheet: 1/1</text>
<text x="457.8" y="403.9">Date:</text>
<text x="506.8" y="404">Drawn By: 䆤㹃푁䐤ぃ푂䎄㴀 䄴㹃됸䏔䅃</text>
</g>
<g font-size="3.2" fill="#800">
<text x="41.6" y="6.9">1</text>
<text x="110.8" y="6.9">2</text>
<text x="179.9" y="6.9">3</text>
<text x="249.1" y="6.9">4</text>
<text x="318.2" y="6.9">5</text>
<text x="387.3" y="6.9">6</text>
<text x="456.5" y="6.9">7</text>
<text x="525.6" y="6.9">8</text>
<text x="4.1" y="42">A</text>
<text x="576.3" y="42">A</text>
<text x="4.1" y="111.1">B</text>
<text x="576.3" y="111.1">B</text>
<text x="4.1" y="180.3">C</text>
<text x="576.3" y="180.3">C</text>
<text x="4.1" y="249.4">D</text>
<text x="576.3" y="249.4">D</text>
<text x="4.1" y="318.6">E</text>
<text x="576.3" y="318.6">E</text>
<text x="41.6" y="408.7">1</text>
<text x="110.8" y="408.7">2</text>
<text x="179.9" y="408.7">3</text>
<text x="249.1" y="408.7">4</text>
<text x="318.2" y="408.7">5</text>
<text x="387.3" y="408.7">6</text>
<text x="456.5" y="408.7">7</text>
<text x="525.6" y="408.7">8</text>
</g>
<g font-size="3.2" fill="#000080">
<text x="86.4" y="29.5">U2</text>
<text x="258.2" y="29.3">U11</text>
<text x="79.4" y="34.7">RT9193-33GB</text>
<text x="253.3" y="32.9">BOOTSEL</text>
<text x="137.6" y="52.3">C11</text>
<text x="155.2" y="52.3">C12</text>
<text x="389.4" y="48.8">C6</text>
<text x="410.6" y="48.8">C13</text>
<text x="428.2" y="48.8">C14</text>
<text x="447.6" y="48.8">C15</text>
<text x="465.3" y="48.8">C16</text>
<text x="481.1" y="48.8">C17</text>
<text x="497" y="48.8">C18</text>
<text x="38.8" y="57.6">C8</text>
<text x="49.8" y="54.1">C0603</text>
<text x="51.2" y="57.6">C9</text>
<text x="116.4" y="59.4">C10</text>
<text x="137.6" y="55.5">10u</text>
<text x="153.9" y="59.4">C0603</text>
<text x="155.2" y="55.5">100n</text>
<text x="386.1" y="55.9">100n</text>
<text x="407.3" y="55.9">100n</text>
<text x="424.9" y="55.9">100n</text>
<text x="444.3" y="55.9">100n</text>
<text x="462" y="55.9">100n</text>
<text x="477.8" y="55.9">100n</text>
<text x="493.7" y="55.9">100n</text>
<text x="38.8" y="60.8">1u</text>
<text x="51.2" y="60.8">100n</text>
<text x="82.9" y="63">SOT-23-5</text>
<text x="116.4" y="62.5">22n</text>
<text x="115.1" y="66.4">C0603</text>
<text x="262.5" y="76.7">U12</text>
<text x="318.9" y="77.7">C3</text>
<text x="206" y="81.8">1k</text>
<text x="206" y="78.6">R14</text>
<text x="262.5" y="79.9">W25Q16JWSSIQ TR</text>
<text x="318.9" y="80.8">100n</text>
<text x="226.8" y="102.3">SOIC-8_L5.3-W5.3-P1.27-LS8.0-BL</text>
<text x="392.9" y="112.3">C7</text>
<text x="410.6" y="112.3">C19</text>
<text x="428.2" y="112.3">C20</text>
<text x="389.6" y="119.4">100n</text>
<text x="407.3" y="119.4">100n</text>
<text x="424.9" y="119.4">100n</text>
<text x="28" y="131.7">USB3.1C16PFSMT</text>
<text x="43.1" y="127.4">USBC2</text>
<text x="192.3" y="140.5">15p - 12p</text>
<text x="166.6" y="149.3">12MHz 3225 SND</text>
<text x="183.3" y="144">X1</text>
<text x="197.2" y="144">C5</text>
<text x="211.3" y="149.3">R15</text>
<text x="211.3" y="152.4">1k</text>
<text x="174.6" y="178.9">15p - 12p</text>
<text x="174.6" y="175.8">C4</text>
<text x="311.5" y="190.5">RP2040</text>
<text x="311.5" y="187.3">U1</text>
<text x="43.1" y="196.5">USB-C-SMD_TYPE-C-USB-17</text>
<text x="27.2" y="201.9">5.1k</text>
<text x="27.2" y="198.7">R1</text>
<text x="103" y="201.9">5.1k</text>
<text x="103" y="198.7">R2</text>
<text x="409.7" y="202.3">R16</text>
<text x="26.9" y="205.7">R0603</text>
<text x="102.7" y="205.7">R0603</text>
<text x="409.7" y="205.8">R17</text>
<text x="418" y="204">22</text>
<text x="418" y="207.5">22</text>
<text x="198.3" y="219.3">JUMPER</text>
<text x="198.3" y="216.4">SJ1</text>
<text x="45.5" y="251.5">R3</text>
<text x="63.2" y="250.5">U3</text>
<text x="209.2" y="251.2">UART</text>
<text x="209.2" y="248">H1</text>
<text x="45.5" y="254.7">470</text>
<text x="63.2" y="253.6">POWER_RED</text>
<text x="169" y="255.1">R8</text>
<text x="175.4" y="256.9">100</text>
<text x="169" y="262.2">R9</text>
<text x="175.4" y="264">100</text>
<text x="45.5" y="275.9">470</text>
<text x="45.5" y="272.6">R4</text>
<text x="63.2" y="274.8">UART_TX</text>
<text x="63.2" y="271.6">U4</text>
<text x="162.8" y="271">R10</text>
<text x="170.1" y="274.5">100</text>
<text x="170.9" y="285">U9</text>
<text x="271" y="286.9">HDR_1.27x4</text>
<text x="280.8" y="283.2">J1</text>
<text x="45.5" y="292.1">R5</text>
<text x="63.2" y="291">U5</text>
<text x="162" y="288.6">SN74LV1T34DBVR</text>
<text x="45.5" y="295.3">470</text>
<text x="63.2" y="294.2">UART_RX</text>
<text x="190.2" y="310.1">100n</text>
<text x="190.2" y="307">C1</text>
<text x="45.5" y="316.4">470</text>
<text x="45.5" y="313.2">R6</text>
<text x="63.2" y="315.4">TARGET_CONNECTED</text>
<text x="63.2" y="312.2">U6</text>
<text x="209.2" y="328.8">DEBUG</text>
<text x="209.2" y="325.6">H2</text>
<text x="45.5" y="334.4">R7</text>
<text x="63.2" y="333.4">U7</text>
<text x="169" y="332.8">R13</text>
<text x="175.4" y="334.5">100</text>
<text x="45.5" y="337.6">470</text>
<text x="63.2" y="336.5">TARGET_RUNNING</text>
<text x="169" y="339.8">R12</text>
<text x="175.4" y="341.6">100</text>
<text x="162.8" y="348.6">R11</text>
<text x="170.1" y="352.2">100</text>
<text x="170.9" y="362.6">U8</text>
<text x="162" y="366.3">SN74LV1T34DBVR</text>
<text x="190.2" y="387.7">100n</text>
<text x="190.2" y="384.6">C2</text>
</g>
<g font-size="3.2" fill="#00f">
<text x="77.4" y="40.2">1</text>
<text x="81.8" y="41.6">VIN</text>
<text x="255.5" y="38.5">1</text>
<text x="256.1" y="42">1</text>
<text x="262.9" y="42">2</text>
<text x="264.2" y="38.5">2</text>
<text x="77.4" y="47.3">2</text>
<text x="89.1" y="45.2">VOUT</text>
<text x="100.5" y="43.7">5</text>
<text x="255.2" y="44.8">3</text>
<text x="264.6" y="44.8">4</text>
<text x="81.8" y="48.7">GND</text>
<text x="94" y="52.2">BP</text>
<text x="100.5" y="50.8">4</text>
<text x="256.8" y="48.3">3</text>
<text x="263.3" y="49">4</text>
<text x="77.4" y="54.3">3</text>
<text x="81.8" y="55.7">EN</text>
<text x="228.9" y="84.3">1</text>
<text x="228.9" y="87.8">2</text>
<text x="232.4" y="86.1">CS#</text>
<text x="232.4" y="89.6">DO(IO1)</text>
<text x="257.9" y="89.6">HOLD# or RESET#(IO3)</text>
<text x="298.3" y="87.8">7</text>
<text x="228.9" y="91.4">3</text>
<text x="232.4" y="93.1">WP#(IO2)</text>
<text x="290.6" y="93.1">CLK</text>
<text x="298.3" y="94.9">5</text>
<text x="298.3" y="91.4">6</text>
<text x="284.3" y="96.7">DI(IO0)</text>
<text x="57.9" y="137.6" transform="rotate(-90 57.9 137.6)">0</text>
<text x="61.4" y="137.6" transform="rotate(-90 61.4 137.6)">0</text>
<text x="59.3" y="142.1" transform="rotate(-90 59.3 142.1)">0</text>
<text x="62.8" y="142.1" transform="rotate(-90 62.8 142.1)">0</text>
<text x="72.5" y="142.5">A12</text>
<text x="63.7" y="144.3">GND</text>
<text x="62.2" y="154.9">VBUS</text>
<text x="72.5" y="153.1">A9</text>
<text x="192.3" y="154.9">3</text>
<text x="43.3" y="156.6">B5</text>
<text x="43.3" y="160.2">B6</text>
<text x="48.9" y="158.4">CC2</text>
<text x="48.9" y="161.9">DP2</text>
<text x="62.3" y="158.4">SBU1</text>
<text x="64.2" y="161.9">DN1</text>
<text x="72.5" y="160.2">A7</text>
<text x="72.5" y="156.6">A8</text>
<text x="176.1" y="161.9">1</text>
<text x="43.3" y="163.7">B7</text>
<text x="43.3" y="167.2">B8</text>
<text x="48.9" y="165.5">DN2</text>
<text x="64.6" y="165.5">DP1</text>
<text x="72.5" y="167.2">A5</text>
<text x="72.5" y="163.7">A6</text>
<text x="48.9" y="169">SBU2</text>
<text x="62.2" y="172.5">VBUS</text>
<text x="64.6" y="169">CC1</text>
<text x="72.5" y="170.7">A4</text>
<text x="59.3" y="184.5" transform="rotate(-90 59.3 184.5)">0</text>
<text x="62.8" y="184.5" transform="rotate(-90 62.8 184.5)">0</text>
<text x="63.7" y="183.1">GND</text>
<text x="72.5" y="181.3">A1</text>
<text x="57.9" y="189" transform="rotate(-90 57.9 189)">0</text>
<text x="61.4" y="189" transform="rotate(-90 61.4 189)">0</text>
<text x="167.1" y="292.5">1</text>
<text x="280.7" y="292.5">4</text>
<text x="284.2" y="290.7">4</text>
<text x="167.1" y="296">2</text>
<text x="170.6" y="294.2">NC</text>
<text x="170.6" y="297.7">A</text>
<text x="280.7" y="299.5">2</text>
<text x="280.7" y="296">3</text>
<text x="284.2" y="297.7">2</text>
<text x="284.2" y="294.2">3</text>
<text x="167.1" y="303">4</text>
<text x="170.6" y="304.8">Y</text>
<text x="280.7" y="303">1</text>
<text x="284.2" y="301.3">1</text>
<text x="167.1" y="370.1">1</text>
<text x="170.6" y="371.8">NC</text>
<text x="167.1" y="373.6">2</text>
<text x="170.6" y="375.4">A</text>
<text x="167.1" y="380.6">4</text>
<text x="170.6" y="382.4">Y</text>
</g>
<g font-size="3.2" fill="#f00">
<text x="290.2" y="86.1">VCC</text>
<text x="298.3" y="84.3">8</text>
<text x="167.1" y="306.6">5</text>
<text x="170.6" y="308.3">VCC</text>
<text x="167.1" y="384.2">5</text>
<text x="170.6" y="385.9">VCC</text>
</g>
<g font-size="3.2">
<text x="228.9" y="94.9">4</text>
<text x="232.4" y="96.7">GND</text>
<text x="176.1" y="154.9">4</text>
<text x="192.3" y="161.9">2</text>
<text x="211.7" y="256.8">1</text>
<text x="211.7" y="263.9">3</text>
<text x="211.7" y="260.3">2</text>
<text x="167.1" y="299.5">3</text>
<text x="170.6" y="301.3">GND</text>
<text x="211.7" y="334.4">1</text>
<text x="211.7" y="341.5">3</text>
<text x="211.7" y="338">2</text>
<text x="167.1" y="377.1">3</text>
<text x="170.6" y="378.9">GND</text>
</g>
<g font-size="2.8" fill="#00f">
<text x="328" y="195.7" transform="rotate(-90 328 195.7)">50</text>
<text x="331.6" y="195.7" transform="rotate(-90 331.6 195.7)">23</text>
<text x="338.6" y="195.7" transform="rotate(-90 338.6 195.7)">45</text>
<text x="343.9" y="195.7" transform="rotate(-90 343.9 195.7)">44</text>
<text x="351" y="195.7" transform="rotate(-90 351 195.7)">49</text>
<text x="354.5" y="195.7" transform="rotate(-90 354.5 195.7)">42</text>
<text x="358" y="195.7" transform="rotate(-90 358 195.7)">33</text>
<text x="361.6" y="195.7" transform="rotate(-90 361.6 195.7)">22</text>
<text x="365.1" y="195.7" transform="rotate(-90 365.1 195.7)">10</text>
<text x="368.6" y="194.2" transform="rotate(-90 368.6 194.2)">1</text>
<text x="373.9" y="195.7" transform="rotate(-90 373.9 195.7)">48</text>
<text x="379.2" y="195.7" transform="rotate(-90 379.2 195.7)">43</text>
<text x="397" y="202.8">47</text>
<text x="329.4" y="204.6" transform="rotate(-90 329.4 204.6)">DVDD</text>
<text x="332.9" y="204.6" transform="rotate(-90 332.9 204.6)">DVDD</text>
<text x="345.3" y="208.6" transform="rotate(-90 345.3 208.6)">VREG_IN</text>
<text x="352.3" y="205.8" transform="rotate(-90 352.3 205.8)">IOVDD</text>
<text x="355.9" y="205.8" transform="rotate(-90 355.9 205.8)">IOVDD</text>
<text x="359.4" y="205.8" transform="rotate(-90 359.4 205.8)">IOVDD</text>
<text x="362.9" y="205.8" transform="rotate(-90 362.9 205.8)">IOVDD</text>
<text x="366.4" y="205.8" transform="rotate(-90 366.4 205.8)">IOVDD</text>
<text x="370" y="205.8" transform="rotate(-90 370 205.8)">IOVDD</text>
<text x="375.3" y="209.3" transform="rotate(-90 375.3 209.3)">USB_VDD</text>
<text x="384.8" y="207.7">USB_DM</text>
<text x="385.4" y="204.2">USB_DP</text>
<text x="397" y="206.3">46</text>
<text x="340" y="212.8" transform="rotate(-90 340 212.8)">VREG_VOUT</text>
<text x="380.6" y="211.2" transform="rotate(-90 380.6 211.2)">ADC_AVDD</text>
<text x="312.6" y="218.7">56</text>
<text x="317.1" y="220">QSPI_SS</text>
<text x="387.4" y="221.8">GPIO1</text>
<text x="387.4" y="218.3">GPIO0</text>
<text x="398.5" y="220.5">3</text>
<text x="398.5" y="216.9">2</text>
<text x="312.6" y="227.5">55</text>
<text x="312.6" y="224">53</text>
<text x="317.1" y="225.3">QSPI_SD0</text>
<text x="387.4" y="225.3">GPIO2</text>
<text x="398.5" y="227.5">5</text>
<text x="398.5" y="224">4</text>
<text x="312.6" y="231">54</text>
<text x="317.1" y="228.9">QSPI_SD1</text>
<text x="317.1" y="232.4">QSPI_SD2</text>
<text x="387.4" y="232.4">GPIO4</text>
<text x="387.4" y="228.9">GPIO3</text>
<text x="398.5" y="231">6</text>
<text x="312.6" y="239.9">52</text>
<text x="312.6" y="234.6">51</text>
<text x="317.1" y="235.9">QSPI_SD3</text>
<text x="387.4" y="239.4">GPIO6</text>
<text x="387.4" y="235.9">GPIO5</text>
<text x="398.5" y="238.1">8</text>
<text x="398.5" y="234.6">7</text>
<text x="317.1" y="241.2">QSPI_SCLK</text>
<text x="387.4" y="243">GPIO7</text>
<text x="397" y="245.1">11</text>
<text x="398.5" y="241.6">9</text>
<text x="387.4" y="250">GPIO9</text>
<text x="387.4" y="246.5">GPIO8</text>
<text x="397" y="248.7">12</text>
<text x="385.9" y="257.1">GPIO11</text>
<text x="385.9" y="253.6">GPIO10</text>
<text x="397" y="255.7">14</text>
<text x="397" y="252.2">13</text>
<text x="385.9" y="260.6">GPIO12</text>
<text x="397" y="262.8">16</text>
<text x="397" y="259.3">15</text>
<text x="312.6" y="266.3">20</text>
<text x="317.1" y="267.7">XIN</text>
<text x="385.9" y="267.7">GPIO14</text>
<text x="385.9" y="264.1">GPIO13</text>
<text x="397" y="269.8">18</text>
<text x="397" y="266.3">17</text>
<text x="312.6" y="273.4">21</text>
<text x="317.1" y="274.7">XOUT</text>
<text x="385.9" y="274.7">GPIO16</text>
<text x="385.9" y="271.2">GPIO15</text>
<text x="397" y="273.4">27</text>
<text x="385.9" y="281.8">GPIO18</text>
<text x="385.9" y="278.3">GPIO17</text>
<text x="397" y="280.4">29</text>
<text x="397" y="276.9">28</text>
<text x="385.9" y="285.3">GPIO19</text>
<text x="397" y="287.5">31</text>
<text x="397" y="284">30</text>
<text x="312.6" y="291">26</text>
<text x="317.1" y="292.4">RUN</text>
<text x="385.9" y="292.4">GPIO21</text>
<text x="385.9" y="288.8">GPIO20</text>
<text x="397" y="291">32</text>
<text x="385.9" y="299.4">GPIO23</text>
<text x="385.9" y="295.9">GPIO22</text>
<text x="397" y="298.1">35</text>
<text x="397" y="294.5">34</text>
<text x="385.9" y="302.9">GPIO24</text>
<text x="397" y="305.1">37</text>
<text x="397" y="301.6">36</text>
<text x="312.6" y="310.4">25</text>
<text x="312.6" y="306.9">24</text>
<text x="317.1" y="311.8">SWD</text>
<text x="317.1" y="308.2">SWCLK</text>
<text x="385.9" y="306.5">GPIO25</text>
<text x="377.5" y="317.1">GPIO27_ADC1</text>
<text x="377.5" y="313.5">GPIO26_ADC0</text>
<text x="397" y="315.7">39</text>
<text x="397" y="312.2">38</text>
<text x="377.5" y="320.6">GPIO28_ADC2</text>
<text x="397" y="322.8">41</text>
<text x="397" y="319.2">40</text>
<text x="340" y="328.4" transform="rotate(-90 340 328.4)">TESTEN</text>
<text x="357.6" y="328.4" transform="rotate(-90 357.6 328.4)">GND</text>
<text x="377.5" y="324.1">GPIO29_ADC3</text>
<text x="338.6" y="333" transform="rotate(-90 338.6 333)">19</text>
<text x="356.3" y="333" transform="rotate(-90 356.3 333)">57</text>
</g>
</svg>
